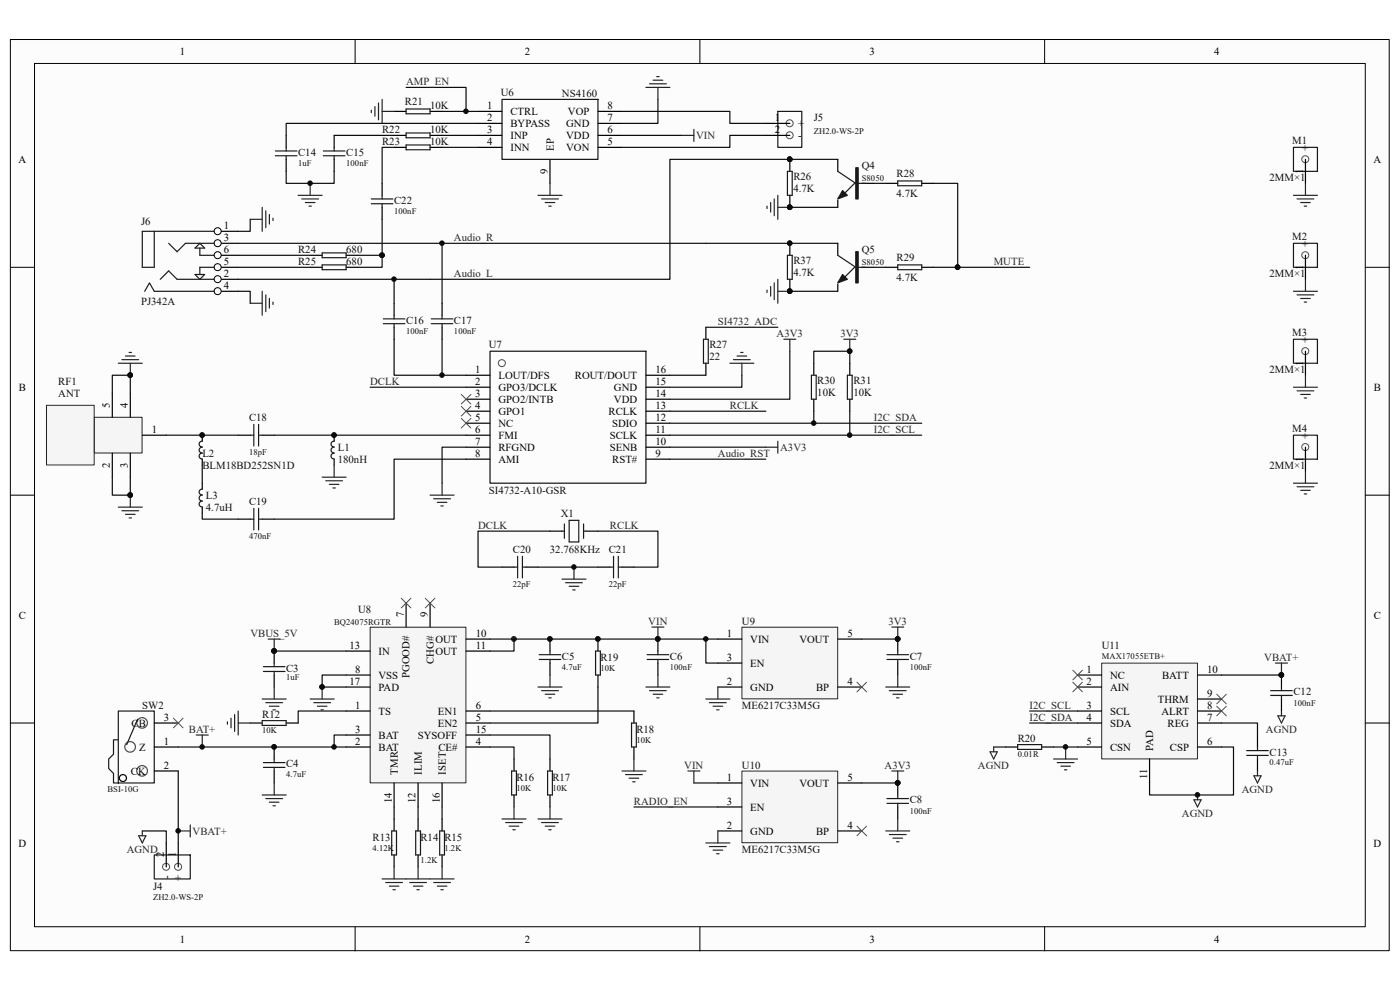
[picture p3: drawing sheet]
<svg xmlns="http://www.w3.org/2000/svg" width="297mm" height="210mm" viewBox="0 0 297 210" stroke-linecap="round" stroke-linejoin="round" font-family="sans-serif">
<path d="M2.2 8.4h292.5v193.3h-292.5z" fill="#fcfcfc"/>
<path d="M2.2 8.4h292.5v193.3h-292.5z" fill="none" stroke="#000" stroke-width=".21"/>
<path d="M7.4 13.5h282.2v183.1h-282.2z" fill="#fcfcfc"/>
<g fill="none" stroke="#000" stroke-width=".21">
<path d="M7.3 13.5h282.3v183.1h-282.3zM75.3 8.4v5.1M148.5 8.4v5.1M221.6 8.4v5.1M2.2 56.7h5.1M289.7 56.7h5.1M2.2 105h5.1M289.7 105h5.1M2.2 153.4h5.1M289.7 153.4h5.1M75.3 196.6v5.1M148.5 196.6v5.1"/>
<path d="M221.6 196.6v5.1"/>
</g>
<circle cx="109" cy="135.5" r=".48" fill="#0e0e0e" stroke="#0e0e0e" stroke-width=".21"/>
<g fill="none" stroke="#000" stroke-width=".25">
<path d="M98.9 79.6h5.1M137 79.6h5.1M98.9 82.1h5.1M98.9 84.7h5.1M98.9 87.2h5.1M98.9 89.8h5.1M98.9 92.3h5.1M98.9 94.9h5.1M98.9 97.4h5.1M137 82.1h5.1M137 84.7h5.1M137 87.2h5.1"/>
<path d="M137 89.8h5.1M137 92.3h5.1M137 94.9h5.1M137 97.4h5.1"/>
</g>
<path d="M104 74.5h33v28h-33z" fill="none" stroke="#151515" stroke-width=".25"/>
<circle cx="106.5" cy="77" r=".74" fill="#fcfcfc" stroke="#4c4c4c" stroke-width=".21"/>
<path d="M101.4 23.6h5.1M101.4 26.2h5.1M101.4 28.7h5.1M101.4 31.3h5.1M116.7 33.8v5.1M126.9 23.6h5M126.9 26.2h5M126.9 28.7h5M126.9 31.3h5M45.5 59.2h5" fill="none" stroke="#000" stroke-width=".25"/>
<path d="M106.5 21.1h20.4v12.7h-20.4z" fill="none" stroke="#151515" stroke-width=".25"/>
<circle cx="46.2" cy="59.2" r=".74" fill="#fcfcfc" stroke="#000" stroke-width=".21"/>
<path d="M45.5 56.7h5" fill="none" stroke="#000" stroke-width=".25"/>
<circle cx="46.2" cy="56.7" r=".74" fill="#fcfcfc" stroke="#000" stroke-width=".21"/>
<path d="M45.5 54.2h5" fill="none" stroke="#000" stroke-width=".25"/>
<circle cx="46.2" cy="54.1" r=".74" fill="#fcfcfc" stroke="#000" stroke-width=".21"/>
<path d="M45.5 51.6h5" fill="none" stroke="#000" stroke-width=".25"/>
<circle cx="46.2" cy="51.6" r=".74" fill="#fcfcfc" stroke="#000" stroke-width=".21"/>
<path d="M45.5 49.1h5" fill="none" stroke="#000" stroke-width=".25"/>
<circle cx="46.2" cy="49" r=".74" fill="#fcfcfc" stroke="#000" stroke-width=".21"/>
<path d="M34 59.2l1.8-1.7 1.8 1.7h7.9M35.8 51.6l1.8 1.8 1.7-1.8h6.2M41.4 52.6l1-1 1 1zM41.4 58.2h2l-1 1zM42.4 52.6v1.6h3.1M45.5 49.1h-15.3v7.6h2.5M45.5 56.7h-3.1v1.5" fill="none" stroke="#1c1c1c" stroke-width=".25"/>
<path d="M45.5 61.8h5" fill="none" stroke="#000" stroke-width=".25"/>
<circle cx="46.2" cy="61.8" r=".74" fill="#fcfcfc" stroke="#000" stroke-width=".21"/>
<g fill="none" stroke="#1c1c1c" stroke-width=".25">
<path d="M58.4 33h4.6M58.4 32h4.6M60.7 31.3v.7M60.7 33v.8M68.6 33h4.6M68.6 32h4.6M70.9 31.3v.7M70.9 33v.8M86.2 30.8h5v1h-5zM86.2 23.1h5v1h-5zM86.2 28.2h5v1h-5zM165 23.6h5.1v7.7h-5.1z"/>
<path d="M167.1 36.4h1v5h-1zM177.7 36.4l3.9 2.5h2M181.3 38.9l-2.3 2.3M190.5 38.4h5v1h-5zM32.7 49.1v7.6M68.3 53.7h5.1v1h-5.1zM68.3 56.2h5.1v1h-5.1zM78.8 42.2h4.6M78.8 43.2h4.6M81.1 41.4v.8M81.1 43.2v.8M177.7 54.2l3.9 2.5h2"/>
<path d="M181.3 56.7l-2.3 2.3M190.5 56.2h5v1h-5zM30.7 61.8l1-1.8 1 1.8h12.8M81.3 68.7h4.6M81.3 67.6h4.6M83.6 66.9v.7M83.6 68.7v.7M91.5 68.7h4.6M91.5 67.6h4.6M93.8 66.9v.7M93.8 68.7v.7M149.2 72h1.1v5.1h-1.1z"/>
<path d="M172.1 79.6h1.1v5.1h-1.1zM179.8 79.6h1v5.1h-1zM42.9 96.1a.61 .61 0 0 0-.7 .6 .61 .61 0 0 0 .7 .7M42.9 94.9a.61 .61 0 0 0-.7 .6 .61 .61 0 0 0 .7 .6M42.9 93.6a.61 .61 0 0 0-.7 .6 .61 .61 0 0 0 .7 .6M53.1 92.3h.7M53.8 90v4.6M54.9 92.3h.7M54.9 90v4.6M70.9 96.1a.61 .61 0 0 0-.7 .6 .61 .61 0 0 0 .7 .7M70.9 94.9a.61 .61 0 0 0-.7 .6 .61 .61 0 0 0 .7 .6M70.9 93.6a.61 .61 0 0 0-.7 .6 .61 .61 0 0 0 .7 .6"/>
<path d="M42.9 106.3a.61 .61 0 0 0-.7 .6 .61 .61 0 0 0 .7 .6M42.9 105a.61 .61 0 0 0-.7 .6 .61 .61 0 0 0 .7 .7M42.9 103.8a.61 .61 0 0 0-.7 .6 .61 .61 0 0 0 .7 .6M53.1 110.1h.7M53.8 107.8v4.6M54.9 107.8v4.6M54.9 110.1h.7M109.8 118v4.6M110.8 118v4.6M119.2 112.7h.5M119.7 111.1v3.1M120.8 110.4h2v4.6h-2z"/>
<path d="M123.8 111.1v3.1M123.8 112.7h.5M130.2 118v4.6M131.2 118v4.6M109 120.3h.8M110.8 120.3h.8M129.4 120.3h.8M131.2 120.3h.7"/>
</g>
<g fill="none" stroke="#000" stroke-width=".25">
<path d="M60.7 28.7v2.6M60.7 33.8v2.6M70.9 28.7v2.6M70.9 33.8v2.6M81.1 38.9v2.5M83.6 31.3h2.6M83.6 28.7h2.6M83.6 23.6h2.6M91.2 31.3h2.6M91.2 28.7h2.6M91.2 23.6h2.6M167.6 33.8v2.6"/>
<path d="M177.7 33.8v2.6M182.8 38.9h2.6M187.9 38.9h2.6M195.5 38.9h2.6M65.8 54.2h2.5M65.8 56.7h2.5M73.4 54.2h2.6M73.4 56.7h2.6M81.1 44v2.5M167.6 41.4v2.6M177.7 42.5v1.5M177.7 51.6v2.6"/>
<path d="M182.8 56.7h2.6M187.9 56.7h2.6M195.5 56.7h2.6M83.6 64.3v2.6M83.6 69.4v2.6M93.8 64.3v2.6M93.8 69.4v2.6M149.8 69.4v2.6M149.8 77.1v2.5M172.6 77.1v2.5M177.7 60.3v1.5M180.3 77.1v2.5"/>
<path d="M42.9 92.3v1.3M42.9 97.4v1.3M50.5 92.3h2.6M55.6 92.3h2.6M70.9 92.3v1.3M70.9 97.4v1.3M172.6 84.7v2.5M180.3 84.7v2.5M42.9 102.5v1.3M42.9 107.6v1.3M50.5 110.1h2.6M55.6 110.1h2.6"/>
<path d="M116.7 112.7h2.5M124.3 112.7h2.6M106.5 120.3h2.5M111.6 120.3h2.5M126.9 120.3h2.5M131.9 120.3h2.6"/>
</g>
<g fill="none" stroke="#0e0e0e" stroke-width=".25">
<path d="M86.2 18.5h12.7v5.1M60.7 36.4v2.5h10.2v-2.5M70.9 28.7h12.7M83.6 31.3h-2.5v7.6M93.8 31.3h7.6M93.8 28.7h7.6M93.8 23.6h7.6M101.4 26.2h-40.7v2.5M177.7 33.8h-35.6v25.4h-91.6M185.4 38.9h2.5M198.1 38.9h5.1v17.8M50.5 54.2h15.3"/>
<path d="M50.5 56.7h15.3M50.5 51.6h127.2M76 54.2h5.1M81.1 54.2v2.5h-5.1M81.1 46.5v7.7M83.6 59.2v5.1M167.6 44h10.1M185.4 56.7h2.5M198.1 56.7h20.3M83.6 72v7.6h15.3M142.1 79.6h7.7M157.4 79.6v2.5h-15.3"/>
<path d="M167.6 74.5v10.2h-25.5M167.6 61.8h10.1M35.3 92.3h15.2M42.9 98.7v3.8M58.2 92.3h40.7M78.5 82.1h20.4M98.9 97.4h-15.3v12.7h-25.4M98.9 94.9h-5.1v7.6M142.1 87.2h20.4M142.1 92.3h53.4M142.1 97.4h20.4M142.1 94.9h20.4"/>
<path d="M142.1 89.8h53.4M172.6 87.2v2.6M180.3 87.2v5.1M42.9 108.9v1.2h7.6M116.7 112.7h-15.3v7.6h5.1M126.9 112.7h12.7v7.6h-5.1M114.1 120.3h12.8"/>
</g>
<g fill="none" stroke="#262626" stroke-width=".25">
<path d="M65.8 38.9v2.5M78.8 23.4v.5M79.5 22.6v2M80.3 21.8v3.6M81.1 21.1v5.1M81.1 23.6h2.5M116.7 38.9v2.5M63.3 41.4h5M64 42.2h3.6M64.8 43h2M65.5 43.7h.6M114.1 41.4h5.1"/>
<path d="M114.9 42.2h3.6M115.7 43h2M116.4 43.7h.5M162.7 43.7v.5M163.5 43v2M164.3 42.2v3.6M165 41.4v5.1M165 59.2v5.1M165 44h2.6M25.1 77.1h5.1M25.9 76.3h3.5M26.6 75.5h2.1"/>
<path d="M27.4 74.8h.5M27.6 77.1v2.5M154.8 77.1h5.1M155.6 76.3h3.6M156.4 75.5h2M157.1 74.8h.5M157.4 77.1v2.5M162.7 61.5v.5M163.5 60.8v2M164.3 60v3.6M165 61.8h2.6M166.3 72h2.5"/>
<path d="M167.6 72v2.5M70.9 98.7v2.5M162.5 94.9h2.5M165 93.6v2.5M25.1 107.6h5.1M25.9 108.3h3.5M26.6 109.1h2.1M27.4 109.9h.5M27.6 105v2.6M68.3 101.2h5.1M69.1 102h3.6M69.9 102.8h2"/>
<path d="M70.6 103.5h.5M91.2 105h5.1M92 105.8h3.6M92.8 106.6h2M93.5 107.3h.5M93.8 102.5v2.5M119.2 122.9h5.1M120 123.6h3.5M120.8 124.4h2M121.5 125.1h.5M121.8 120.3v2.6"/>
</g>
<g fill="#0e0e0e" stroke="#0e0e0e" stroke-width=".21">
<circle cx="121.7" cy="120.3" r=".48"/>
<circle cx="70.9" cy="92.3" r=".48"/>
<circle cx="42.9" cy="92.3" r=".48"/>
<circle cx="27.6" cy="79.6" r=".48"/>
<circle cx="27.6" cy="105" r=".48"/>
<circle cx="172.6" cy="89.8" r=".48"/>
<circle cx="180.3" cy="92.3" r=".48"/>
<circle cx="81" cy="54.1" r=".48"/>
<circle cx="65.8" cy="38.9" r=".48"/>
<circle cx="98.8" cy="23.6" r=".48"/>
<circle cx="167.5" cy="33.8" r=".48"/>
<circle cx="167.5" cy="44" r=".48"/>
<circle cx="167.5" cy="61.8" r=".48"/>
<circle cx="83.6" cy="59.2" r=".48"/>
<circle cx="203.2" cy="56.7" r=".48"/>
</g>
<path d="M97.9 83.7l2 2M97.9 86.2l2 2.1M97.9 88.8l2 2M99.9 83.7l-2 2M99.9 86.2l-2 2.1M99.9 88.8l-2 2" fill="none" stroke="#4c4c4c" stroke-width=".21"/>
<g fill="#1c1c1c" stroke="#1c1c1c" stroke-width=".25">
<path d="M178.8 40.4l1 1-2.1 .8z"/>
<path d="M178.8 58.2l1 1-2.1 .8z"/>
<path d="M181.6 35.6h.5v6.6h-.5z" fill-rule="evenodd"/>
<path d="M181.6 53.4h.5v6.6h-.5z" fill-rule="evenodd"/>
</g>
<g fill="#fcfcfc" stroke="#4c4c4c" stroke-width=".21">
<circle cx="167.5" cy="26.2" r=".74"/>
<circle cx="167.5" cy="28.7" r=".74"/>
</g>
<path d="M162.5 26.2h5.1M162.5 28.7h5.1" fill="none" stroke="#000" stroke-width=".25"/>
<path d="M131.9 23.6h22.9v2.6h7.7M131.9 28.7h12.8M139.6 21.1v5.1h-7.7M162.5 28.7h-7.7v2.6h-22.9M53.1 46.5v2.6h-2.6M50.5 61.8h2.6v2.5" fill="none" stroke="#0e0e0e" stroke-width=".25"/>
<g fill="none" stroke="#262626" stroke-width=".25">
<path d="M137 18.5h5.1M137.8 17.8h3.6M138.6 17h2M139.3 16.3h.5M139.6 18.5v2.6M144.7 28.7h2.5M147.2 27.4v2.6M53.1 46.5h2.5M55.6 44v5.1M56.4 44.7v3.6M57.2 45.5v2M57.9 46.3v.5"/>
<path d="M53.1 64.3h2.5M55.6 61.8v5.1M56.4 62.6v3.5M57.2 63.3v2.1M57.9 64.1v.5"/>
</g>
<path d="M9.9 86h10.1v12.6h-10.1z" fill="#f5f5f5"/>
<path d="M9.9 86h10.1v12.6h-10.1z" fill="none" stroke="#262626" stroke-width=".21"/>
<path d="M20.1 88.6h10v7.5h-10z" fill="#f5f5f5"/>
<path d="M20 88.5h10.1v7.6h-10.1z" fill="none" stroke="#262626" stroke-width=".21"/>
<path d="M23.8 83.4v5.1M23.8 96.1v5.1M27.6 83.4v5.1M27.6 96.1v5.1M30.2 92.3h5.1" fill="none" stroke="#000" stroke-width=".25"/>
<path d="M23.8 83.4v-3.8h3.8v3.8M23.8 101.2v3.8h3.8v-3.8" fill="none" stroke="#0e0e0e" stroke-width=".25"/>
<g fill="#0e0e0e" stroke="#0e0e0e" stroke-width=".21">
<circle cx="27.6" cy="79.6" r=".48"/>
<circle cx="27.6" cy="105" r=".48"/>
</g>
<path d="M274.4 31.3h5.1v5.1h-5.1z" fill="none" stroke="#1c1c1c" stroke-width=".25"/>
<circle cx="276.9" cy="33.8" r=".74" fill="#fcfcfc" stroke="#4c4c4c" stroke-width=".21"/>
<path d="M277 33.8v5.1" fill="none" stroke="#000" stroke-width=".25"/>
<path d="M274.4 51.6h5.1v5.1h-5.1z" fill="none" stroke="#1c1c1c" stroke-width=".25"/>
<circle cx="276.9" cy="54.1" r=".74" fill="#fcfcfc" stroke="#4c4c4c" stroke-width=".21"/>
<path d="M277 54.2v5" fill="none" stroke="#000" stroke-width=".25"/>
<path d="M274.4 72h5.1v5.1h-5.1z" fill="none" stroke="#1c1c1c" stroke-width=".25"/>
<circle cx="276.9" cy="74.5" r=".74" fill="#fcfcfc" stroke="#4c4c4c" stroke-width=".21"/>
<path d="M277 74.5v5.1" fill="none" stroke="#000" stroke-width=".25"/>
<path d="M274.4 92.3h5.1v5.1h-5.1z" fill="none" stroke="#1c1c1c" stroke-width=".25"/>
<circle cx="276.9" cy="94.8" r=".74" fill="#fcfcfc" stroke="#4c4c4c" stroke-width=".21"/>
<path d="M277 94.9v5.1M213.4 158.5h2.5M221 158.5h2.5M266.8 155.9v2.6M271.9 143.2v2.5M271.9 148.3v2.5M266.8 161v2.6" fill="none" stroke="#000" stroke-width=".25"/>
<g fill="none" stroke="#262626" stroke-width=".25">
<path d="M277 38.9v2.5M274.4 41.4h5.1M275.2 42.2h3.5M275.9 43h2.1M276.7 43.7h.5M277 59.2v2.6M274.4 61.8h5.1M275.2 62.6h3.5M275.9 63.3h2.1M276.7 64.1h.5M277 79.6v2.5M274.4 82.1h5.1"/>
<path d="M275.2 82.9h3.5M275.9 83.7h2.1M276.7 84.4h.5M277 100v2.5M274.4 102.5h5.1M275.2 103.3h3.5M275.9 104h2.1M276.7 104.8h.5M270.6 140.7h2.5M271.9 140.7v2.5M253.3 169.7h1.5l-.7 1.5zM254.1 168.6v1.1"/>
</g>
<path d="M93.8 51.6v12.7M93.8 72v7.6M149.8 69.4h15.2M218.4 150.8h10.2" fill="none" stroke="#0e0e0e" stroke-width=".25"/>
<g fill="#0e0e0e" stroke="#0e0e0e" stroke-width=".21">
<circle cx="93.8" cy="79.6" r=".48"/>
<circle cx="93.8" cy="51.6" r=".48"/>
<circle cx="254" cy="168.6" r=".48"/>
<circle cx="271.8" cy="143.2" r=".48"/>
</g>
<path d="M215.9 158h5.1v1h-5.1zM264.5 159.2h4.6M266.8 158.5v.7M269.6 147.5h4.6M269.6 146.5h4.6M271.9 145.7v.8M271.9 147.5v.8M264.5 160.3h4.6M266.8 160.3v.7" fill="none" stroke="#1c1c1c" stroke-width=".25"/>
<path d="M233.8 140.7h20.2v20.3h-20.2z" fill="#f5f5f5"/>
<path d="M233.7 140.7h20.3v20.3h-20.3z" fill="none" stroke="#262626" stroke-width=".21"/>
<g fill="none" stroke="#000" stroke-width=".25">
<path d="M58.2 138.1v2.6M116.7 135.6v2.5M58.2 143.2v2.5M58.2 158.5v2.5M116.7 140.7v2.5M134.5 150.8v2.6M134.5 158.5v2.5M228.6 143.2h5.1M228.6 145.7h5.1M228.6 150.8h5.1M228.6 153.4h5.1M228.6 158.5h5.1"/>
<path d="M254.1 143.2h5M254.1 150.8h5M254.1 153.4h5M254.1 158.5h5M254.1 148.3h5M58.2 163.6v2.5M243.9 161v5.1"/>
</g>
<path d="M210.8 158.5h2.6M218.4 153.4h10.2M223.5 158.5h5.1M259.1 153.4h7.7v2.5M259.1 158.5h2.6v10.1h-17.8v-2.5M259.1 143.2h12.8" fill="none" stroke="#0e0e0e" stroke-width=".25"/>
<g fill="#0e0e0e" stroke="#0e0e0e" stroke-width=".21">
<circle cx="271.8" cy="143.2" r=".48"/>
<circle cx="226" cy="158.4" r=".48"/>
<circle cx="58.1" cy="138.1" r=".48"/>
<circle cx="139.5" cy="135.5" r=".48"/>
<circle cx="42.9" cy="158.4" r=".48"/>
<circle cx="116.7" cy="135.5" r=".48"/>
<circle cx="58.1" cy="158.4" r=".48"/>
</g>
<g fill="none" stroke="#262626" stroke-width=".25">
<path d="M56.9 135.6h2.5M58.2 135.6v2.5M138.3 133h2.5M139.6 133v2.6M41.6 155.9h2.6M42.9 155.9v2.6M114.1 145.7h5.1M114.9 146.5h3.6M115.7 147.3h2M116.4 148h.5M116.7 143.2v2.5M210 159.5h1.6l-.8 1.5z"/>
<path d="M210.8 158.5v1M226.1 158.5v2.5M271.1 151.9h1.5l-.7 1.5zM271.9 150.8v1.1M223.5 161h5.1M224.3 161.8h3.6M225.1 162.5h2M225.8 163.3h.5M266 164.6h1.5l-.7 1.5zM266.8 163.6v1"/>
</g>
<path d="M227.6 144.7l2 2.1M227.6 142.2l2 2M229.6 144.7l-2 2.1M229.6 142.2l-2 2M258.1 147.3l2.1 2M258.1 149.8l2.1 2.1M260.2 147.3l-2.1 2M260.2 149.8l-2.1 2.1" fill="none" stroke="#4c4c4c" stroke-width=".21"/>
<g fill="none" stroke="#1c1c1c" stroke-width=".25">
<path d="M114.4 139.9h4.6M114.4 138.9h4.6M116.7 138.1v.8M116.7 139.9v.8M55.9 142.4h4.6M55.9 141.4h4.6M58.2 140.7v.7M58.2 142.4v.8M134 153.4h1v5.1h-1zM55.9 162.8h4.6M55.9 161.8h4.6M58.2 161v.8"/>
<path d="M58.2 162.8v.8M32.7 181.4h7.7v5.1h-7.7z"/>
</g>
<g fill="#fcfcfc" stroke="#4c4c4c" stroke-width=".21">
<circle cx="37.8" cy="183.9" r=".74"/>
<circle cx="35.2" cy="183.9" r=".74"/>
</g>
<path d="M35.3 178.8v5.1M37.8 178.8v5.1" fill="none" stroke="#000" stroke-width=".25"/>
<path d="M25.1 150.8h7.6v15.3h-7.6z" fill="none" stroke="#1c1c1c" stroke-width=".25"/>
<g fill="#fcfcfc" stroke="#4c4c4c" stroke-width=".25">
<circle cx="27.6" cy="158.4" r="1.13"/>
<circle cx="30.2" cy="163.5" r="1.13"/>
<circle cx="30.2" cy="153.4" r="1.13"/>
</g>
<path d="M25.1 156.9h-1v3.1l-1 1v2l1 1.1v2h1" fill="none" stroke="#1c1c1c" stroke-width=".25"/>
<circle cx="26.1" cy="165.1" r=".74" fill="#fcfcfc" stroke="#000" stroke-width=".25"/>
<path d="M32.7 158.5h5.1M32.7 153.4h5.1M32.7 163.6h5.1" fill="none" stroke="#000" stroke-width=".25"/>
<path d="M29.2 152.6l-2.3 5.4" fill="none" stroke="#1c1c1c" stroke-width=".25"/>
<path d="M78.6 133.1h20.2v33h-20.2z" fill="#f5f5f5"/>
<path d="M78.5 133.1h20.3v33h-20.3z" fill="none" stroke="#262626" stroke-width=".21"/>
<g fill="none" stroke="#000" stroke-width=".25">
<path d="M73.4 138.1h5.1M86.2 127.9v5.1M91.2 127.9v5.1M98.9 138.1h5.1M98.9 135.6h5.1M126.9 135.6v2.5M53.1 153.4h2.5M60.7 153.4h2.6M73.4 143.2h5.1M73.4 145.7h5.1M73.4 150.8h5.1M73.4 155.9h5.1"/>
<path d="M73.4 158.5h5.1M98.9 150.8h5.1M98.9 155.9h5.1M98.9 158.5h5.1M98.9 153.4h5.1M126.9 143.2v2.5M83.6 166.1v5.1M83.6 173.7v2.6M88.7 166.1v5.1M88.7 173.7v2.6M93.8 166.1v5.1M93.8 173.7v2.6"/>
<path d="M109 161v2.6M109 168.6v2.6M116.7 161v2.6M116.7 168.6v2.6M83.6 181.4v2.5M88.7 181.4v2.5M93.8 181.4v2.5"/>
</g>
<path d="M58.2 138.1h15.2M37.8 158.5h35.6M73.4 143.2h-5.1v2.5h5.1M73.4 155.9h-2.5v2.6M73.4 150.8h-10.1v2.6M104 155.9h12.7v5.1M104 158.5h5v2.5M104 150.8h30.5M126.9 145.7v7.7h-22.9M83.6 171.2v2.5M88.7 171.2v2.5M93.8 171.2v2.5" fill="none" stroke="#0e0e0e" stroke-width=".25"/>
<g fill="#0e0e0e" stroke="#0e0e0e" stroke-width=".21">
<circle cx="58.1" cy="138.1" r=".48"/>
<circle cx="68.3" cy="145.7" r=".48"/>
<circle cx="126.8" cy="135.5" r=".48"/>
<circle cx="70.9" cy="158.4" r=".48"/>
<circle cx="37.8" cy="176.3" r=".48"/>
</g>
<g fill="none" stroke="#262626" stroke-width=".25">
<path d="M48.2 153.1v.5M49 152.4v2M49.8 151.6v3.6M50.5 150.8v5.1M50.5 153.4h2.6M55.6 148.3h5.1M56.4 149.1h3.5M57.2 149.8h2M57.9 150.6h.5M58.2 145.7v2.6M65.8 148.3h5.1M66.6 149.1h3.5"/>
<path d="M67.3 149.8h2.1M68.1 150.6h.5M68.3 145.7v2.6M37.8 176.3h2.6M40.4 175v2.5M55.6 168.6h5.1M56.4 169.4h3.5M57.2 170.2h2M57.9 170.9h.5M58.2 166.1v2.5M106.5 173.7h5.1M107.3 174.5h3.5"/>
<path d="M108 175.3h2.1M108.8 176h.5M109 171.2v2.5M114.1 173.7h5.1M114.9 174.5h3.6M115.7 175.3h2M116.4 176h.5M116.7 171.2v2.5M131.9 163.6h5.1M132.7 164.3h3.6M133.5 165.1h2M134.2 165.8h.5"/>
<path d="M134.5 161v2.6M81.1 186.5h15.2M81.8 187.2h3.6M82.6 188h2M83.4 188.7h.5M83.6 183.9v2.6M86.9 187.2h3.6M87.7 188h2M88.4 188.7h.6M88.7 183.9v2.6M92 187.2h3.6M92.8 188h2"/>
<path d="M93.5 188.7h.5M93.8 183.9v2.6"/>
</g>
<path d="M126.3 138.1h1.1v5.1h-1.1zM55.6 152.9h5.1v1h-5.1zM83.1 176.3h1v5.1h-1zM88.2 176.3h1v5.1h-1zM93.3 176.3h1v5.1h-1zM108.5 163.6h1.1v5h-1.1zM116.2 163.6h1v5h-1z" fill="none" stroke="#1c1c1c" stroke-width=".25"/>
<circle cx="109" cy="135.5" r=".48" fill="#262626" stroke="#262626" stroke-width=".21"/>
<path d="M157.4 133.1h20.3v15.2h-20.3z" fill="#f5f5f5"/>
<path d="M157.4 133.1h20.3v15.2h-20.3z" fill="none" stroke="#262626" stroke-width=".21"/>
<path d="M139.6 135.6v2.5M152.3 135.6h5.1M177.7 135.6h5.1M190.5 135.6v2.5M139.6 140.7v2.5M152.3 145.7h5.1M152.3 140.7h5.1M177.7 145.7h5.1M190.5 140.7v2.5" fill="none" stroke="#000" stroke-width=".25"/>
<path d="M104 135.6h48.3M109 135.6v2.5h-5M149.8 135.6v5.1h2.5M182.8 135.6h7.7M30.2 176.3h5.1v2.5M37.8 163.6v15.2" fill="none" stroke="#0e0e0e" stroke-width=".25"/>
<g fill="#0e0e0e" stroke="#0e0e0e" stroke-width=".21">
<circle cx="139.5" cy="135.5" r=".48"/>
<circle cx="149.7" cy="135.5" r=".48"/>
<circle cx="190.4" cy="135.5" r=".48"/>
</g>
<path d="M137.3 139.9h4.6M137.3 138.9h4.6M139.6 138.1v.8M139.6 139.9v.8M188.2 139.9h4.5M188.2 138.9h4.5M190.5 138.1v.8M190.5 139.9v.8" fill="none" stroke="#1c1c1c" stroke-width=".25"/>
<g fill="none" stroke="#262626" stroke-width=".25">
<path d="M189.2 133h2.5M190.5 133v2.6M137 145.7h5.1M137.8 146.5h3.6M138.6 147.3h2M139.3 148h.5M139.6 143.2v2.5M149.8 148.3h5M150.5 149.1h3.6M151.3 149.8h2M152 150.6h.6M152.3 145.7v2.6"/>
<path d="M187.9 145.7h5.1M188.7 146.5h3.5M189.4 147.3h2.1M190.2 148h.5M190.5 143.2v2.5"/>
</g>
<path d="M85.1 126.9l2.1 2.1M87.2 126.9l-2.1 2.1M90.2 126.9l2.1 2.1M92.3 126.9l-2.1 2.1M36.8 152.4l2 2M38.8 152.4l-2 2M181.8 144.7l2 2.1M183.8 144.7l-2 2.1" fill="none" stroke="#4c4c4c" stroke-width=".21"/>
<path d="M157.4 163.6h20.3v15.2h-20.3z" fill="#f5f5f5"/>
<path d="M157.4 163.6h20.3v15.2h-20.3z" fill="none" stroke="#262626" stroke-width=".21"/>
<path d="M167.6 51.6v2.6M167.6 59.2v2.6M152.3 166.1h5.1M152.3 176.3h5.1M152.3 171.2h5.1M177.7 166.1h5.1M177.7 176.3h5.1M190.5 166.1v2.5M190.5 171.2v2.5" fill="none" stroke="#000" stroke-width=".25"/>
<path d="M172.6 77.1v-2.6h7.7v2.6M134.5 171.2h17.8M147.2 166.1h5.1M182.8 166.1h7.7" fill="none" stroke="#0e0e0e" stroke-width=".25"/>
<g fill="none" stroke="#262626" stroke-width=".25">
<path d="M179 72h2.6M180.3 72v2.5M29.4 177.3h1.5l-.7 1.5zM30.2 176.3v1M145.9 163.6h2.6M147.2 163.6v2.5M149.8 178.8h5M150.5 179.6h3.6M152.3 176.3v2.5M187.9 176.3h5.1M188.7 177h3.5M189.2 163.6h2.5"/>
<path d="M189.4 177.8h2.1M190.2 178.6h.5M190.5 163.6v2.5M190.5 173.7v2.6M151.3 180.3h2M152 181.1h.6"/>
</g>
<path d="M181.8 175.3l2 2M183.8 175.3l-2 2" fill="none" stroke="#4c4c4c" stroke-width=".21"/>
<g fill="#0e0e0e" stroke="#0e0e0e" stroke-width=".21">
<circle cx="190.4" cy="166.1" r=".48"/>
<circle cx="167.5" cy="51.6" r=".48"/>
<circle cx="167.5" cy="61.8" r=".48"/>
<circle cx="180.3" cy="74.5" r=".48"/>
</g>
<path d="M167.1 54.2h1v5h-1zM188.2 170.4h4.5M188.2 169.4h4.5M190.5 168.6v.8M190.5 170.4v.8" fill="none" stroke="#1c1c1c" stroke-width=".25"/>
<g font-size="2.3">
<text x="38.2" y="11.7">1</text>
<text x="111.3" y="11.7">2</text>
<text x="184.5" y="11.7">3</text>
<text x="257.6" y="11.7">4</text>
<text x="103.3" y="23.1">1</text>
<text x="128.9" y="23.1">8</text>
<text x="103.3" y="25.7">2</text>
<text x="103.3" y="28.2">3</text>
<text x="108.3" y="24.4">CTRL</text>
<text x="108.3" y="27">BYPASS</text>
<text x="108.3" y="29.5">INP</text>
<text x="120.1" y="29.5">VDD</text>
<text x="120.1" y="27">GND</text>
<text x="120.5" y="24.4">VOP</text>
<text x="128.9" y="28.2">6</text>
<text x="128.9" y="25.7">7</text>
<text x="164.4" y="25.7">1</text>
<text x="164.4" y="28.2">2</text>
<text x="169.3" y="27">+</text>
<text x="169.3" y="29.5">-</text>
<text x="3.9" y="34.6">A</text>
<text x="103.3" y="30.8">4</text>
<text x="108.3" y="32">INN</text>
<text x="117.5" y="32" transform="rotate(-90 117.5 32)">EP</text>
<text x="120.1" y="32">VON</text>
<text x="128.9" y="30.8">5</text>
<text x="277.7" y="32" transform="rotate(-90 277.7 32)">+</text>
<text x="291.4" y="34.6">A</text>
<text x="116.2" y="37" transform="rotate(-90 116.2 37)">9</text>
<text x="276.4" y="37" transform="rotate(-90 276.4 37)">1</text>
<text x="47.5" y="53.7">6</text>
<text x="47.5" y="51.1">3</text>
<text x="47.5" y="48.6">1</text>
<text x="277.7" y="52.4" transform="rotate(-90 277.7 52.4)">+</text>
<text x="47.5" y="58.8">2</text>
<text x="47.5" y="56.2">5</text>
<text x="276.4" y="57.4" transform="rotate(-90 276.4 57.4)">1</text>
<text x="47.5" y="61.3">4</text>
<text x="276.4" y="77.7" transform="rotate(-90 276.4 77.7)">1</text>
<text x="277.7" y="72.7" transform="rotate(-90 277.7 72.7)">+</text>
<text x="4" y="82.9">B</text>
<text x="100.8" y="79.1">1</text>
<text x="100.8" y="81.7">2</text>
<text x="105.7" y="80.4">LOUT/DFS</text>
<text x="105.7" y="82.9">GPO3/DCLK</text>
<text x="122" y="80.4">ROUT/DOUT</text>
<text x="130.3" y="82.9">GND</text>
<text x="139.1" y="81.7">15</text>
<text x="139.1" y="79.1">16</text>
<text x="291.5" y="82.9">B</text>
<text x="23.3" y="86.5" transform="rotate(-90 23.3 86.5)">5</text>
<text x="27.1" y="86.5" transform="rotate(-90 27.1 86.5)">4</text>
<text x="100.8" y="84.2">3</text>
<text x="100.8" y="86.7">4</text>
<text x="100.8" y="89.3">5</text>
<text x="105.7" y="85.5">GPO2/INTB</text>
<text x="105.7" y="88">GPO1</text>
<text x="129.1" y="88">RCLK</text>
<text x="130.3" y="85.5">VDD</text>
<text x="139.1" y="89.3">12</text>
<text x="139.1" y="86.7">13</text>
<text x="139.1" y="84.2">14</text>
<text x="32.2" y="91.8">1</text>
<text x="100.8" y="91.8">6</text>
<text x="100.8" y="94.4">7</text>
<text x="105.7" y="90.6">NC</text>
<text x="105.7" y="93.1">FMI</text>
<text x="105.7" y="95.6">RFGND</text>
<text x="129.4" y="95.6">SENB</text>
<text x="129.4" y="93.1">SCLK</text>
<text x="129.9" y="90.6">SDIO</text>
<text x="139.1" y="94.4">10</text>
<text x="139.1" y="91.8">11</text>
<text x="277.7" y="93.1" transform="rotate(-90 277.7 93.1)">+</text>
<text x="23.3" y="99.3" transform="rotate(-90 23.3 99.3)">2</text>
<text x="27.1" y="99.3" transform="rotate(-90 27.1 99.3)">3</text>
<text x="100.8" y="96.9">8</text>
<text x="105.7" y="98.2">AMI</text>
<text x="129.9" y="98.2">RST#</text>
<text x="139.1" y="96.9">9</text>
<text x="276.4" y="98" transform="rotate(-90 276.4 98)">1</text>
<text x="4" y="131.3">C</text>
<text x="85.6" y="131" transform="rotate(-90 85.6 131)">7</text>
<text x="90.8" y="131" transform="rotate(-90 90.8 131)">9</text>
<text x="291.5" y="131.3">C</text>
<text x="74.2" y="137.6">13</text>
<text x="92.4" y="136.4">OUT</text>
<text x="100.9" y="135.1">10</text>
<text x="100.9" y="137.6">11</text>
<text x="154.2" y="135.1">1</text>
<text x="159.2" y="136.4">VIN</text>
<text x="169.6" y="136.4">VOUT</text>
<text x="179.8" y="135.1">5</text>
<text x="75.4" y="142.7">8</text>
<text x="80.3" y="138.9">IN</text>
<text x="80.3" y="144">VSS</text>
<text x="86.9" y="143.9" transform="rotate(-90 86.9 143.9)">PGOOD#</text>
<text x="92" y="140.8" transform="rotate(-90 92 140.8)">CHG#</text>
<text x="92.4" y="138.9">OUT</text>
<text x="154.2" y="140.2">3</text>
<text x="159.2" y="141.4">EN</text>
<text x="230.5" y="142.7">1</text>
<text x="235.5" y="144">NC</text>
<text x="246.5" y="144">BATT</text>
<text x="256.1" y="142.7">10</text>
<text x="74.2" y="145.2">17</text>
<text x="80.3" y="146.5">PAD</text>
<text x="154.2" y="145.2">2</text>
<text x="159.2" y="146.5">GND</text>
<text x="173.1" y="146.5">BP</text>
<text x="179.8" y="145.2">4</text>
<text x="230.5" y="145.2">2</text>
<text x="235.5" y="146.5">AIN</text>
<text x="245.6" y="149.1">THRM</text>
<text x="256.1" y="147.8">9</text>
<text x="27.9" y="154.1">CB</text>
<text x="34.8" y="152.9">3</text>
<text x="75.4" y="150.3">1</text>
<text x="75.4" y="155.4">3</text>
<text x="80.3" y="151.6">TS</text>
<text x="92.9" y="151.6">EN1</text>
<text x="92.9" y="154.1">EN2</text>
<text x="100.9" y="150.3">6</text>
<text x="100.9" y="152.9">5</text>
<text x="100.9" y="155.4">15</text>
<text x="230.5" y="150.3">3</text>
<text x="230.5" y="152.9">4</text>
<text x="235.5" y="151.6">SCL</text>
<text x="235.5" y="154.1">SDA</text>
<text x="246.4" y="151.6">ALRT</text>
<text x="247.7" y="154.1">REG</text>
<text x="256.1" y="152.9">7</text>
<text x="256.1" y="150.3">8</text>
<text x="29.5" y="159.3">Z</text>
<text x="34.8" y="158">1</text>
<text x="75.4" y="158">2</text>
<text x="80.3" y="156.7">BAT</text>
<text x="80.3" y="159.3">BAT</text>
<text x="88.6" y="156.7">SYSOFF</text>
<text x="93" y="159.3">CE#</text>
<text x="100.9" y="158">4</text>
<text x="230.5" y="158">5</text>
<text x="235.5" y="159.3">CSN</text>
<text x="244.6" y="159.2" transform="rotate(-90 244.6 159.2)">PAD</text>
<text x="248.2" y="159.3">CSP</text>
<text x="256.1" y="158">6</text>
<text x="27.8" y="164.3">CK</text>
<text x="34.8" y="163.1">2</text>
<text x="84.4" y="164.3" transform="rotate(-90 84.4 164.3)">TMR</text>
<text x="89.5" y="164.3" transform="rotate(-90 89.5 164.3)">ILIM</text>
<text x="94.6" y="164.3" transform="rotate(-90 94.6 164.3)">ISET</text>
<text x="154.2" y="165.6">1</text>
<text x="159.2" y="166.9">VIN</text>
<text x="169.6" y="166.9">VOUT</text>
<text x="179.8" y="165.6">5</text>
<text x="243.4" y="165.3" transform="rotate(-90 243.4 165.3)">11</text>
<text x="83.1" y="170.4" transform="rotate(-90 83.1 170.4)">14</text>
<text x="88.2" y="170.4" transform="rotate(-90 88.2 170.4)">12</text>
<text x="93.3" y="170.4" transform="rotate(-90 93.3 170.4)">16</text>
<text x="154.2" y="170.7">3</text>
<text x="159.2" y="172">EN</text>
<text x="3.9" y="179.6">D</text>
<text x="154.2" y="175.8">2</text>
<text x="159.2" y="177">GND</text>
<text x="173.1" y="177">BP</text>
<text x="179.8" y="175.8">4</text>
<text x="291.4" y="179.6">D</text>
<text x="34.8" y="181.9" transform="rotate(-90 34.8 181.9)">2</text>
<text x="37.3" y="181.9" transform="rotate(-90 37.3 181.9)">1</text>
<text x="36.1" y="186.4" transform="rotate(-90 36.1 186.4)">-</text>
<text x="38.6" y="187" transform="rotate(-90 38.6 187)">+</text>
<text x="38.2" y="199.9">1</text>
<text x="111.3" y="199.9">2</text>
<text x="184.5" y="199.9">3</text>
<text x="257.6" y="199.9">4</text>
</g>
<g font-size="2.3" fill="#0e0e0e">
<text x="85.9" y="22.4">R21</text>
<text x="91.2" y="23.1">10K</text>
<text x="106.3" y="20.3">U6</text>
<text x="119.2" y="20.6">NS4160</text>
<text x="81.1" y="28.2">R22</text>
<text x="91.2" y="28.2">10K</text>
<text x="172.6" y="25.7">J5</text>
<text x="63.2" y="33.1">C14</text>
<text x="73.4" y="33.1">C15</text>
<text x="81.1" y="30.8">R23</text>
<text x="91.2" y="30.8">10K</text>
<text x="182.8" y="35.9">Q4</text>
<text x="274.2" y="30.5">M1</text>
<text x="168.3" y="38.1">R26</text>
<text x="168.3" y="40.7">4.7K</text>
<text x="190.2" y="37.6">R28</text>
<text x="190.2" y="41.7">4.7K</text>
<text x="269.3" y="38.4">2MM×1</text>
<text x="29.9" y="47.8">J6</text>
<text x="83.6" y="43.2">C22</text>
<text x="63.2" y="53.7">R24</text>
<text x="73.5" y="53.7">680</text>
<text x="182.8" y="53.7">Q5</text>
<text x="274.2" y="50.9">M2</text>
<text x="63.2" y="56.2">R25</text>
<text x="73.5" y="56.2">680</text>
<text x="168.3" y="56">R37</text>
<text x="168.3" y="58.5">4.7K</text>
<text x="190.2" y="55.5">R29</text>
<text x="190.2" y="59.5">4.7K</text>
<text x="269.3" y="58.8">2MM×1</text>
<text x="29.9" y="64.6">PJ342A</text>
<text x="86.1" y="68.7">C16</text>
<text x="96.3" y="68.7">C17</text>
<text x="274.2" y="71.2">M3</text>
<text x="103.7" y="73.7">U7</text>
<text x="150.5" y="73.7">R27</text>
<text x="150.5" y="76.3">22</text>
<text x="12.4" y="81.7">RF1</text>
<text x="173.4" y="81.4">R30</text>
<text x="173.4" y="83.9">10K</text>
<text x="181.1" y="81.4">R31</text>
<text x="181.1" y="83.9">10K</text>
<text x="269.3" y="79.1">2MM×1</text>
<text x="12.4" y="84.2">ANT</text>
<text x="52.8" y="89.3">C18</text>
<text x="71.7" y="95.6">L1</text>
<text x="274.2" y="91.6">M4</text>
<text x="42.9" y="96.9">L2</text>
<text x="42.9" y="99.4">BLM18BD252SN1D</text>
<text x="71.7" y="98.2">180nH</text>
<text x="269.3" y="99.4">2MM×1</text>
<text x="43.7" y="105.8">L3</text>
<text x="52.8" y="107.1">C19</text>
<text x="103.7" y="104.8">SI4732-A10-GSR</text>
<text x="43.7" y="108.4">4.7uH</text>
<text x="119" y="109.6">X1</text>
<text x="108.8" y="117.3">C20</text>
<text x="116.7" y="117.3">32.768KHz</text>
<text x="129.2" y="117.3">C21</text>
<text x="76" y="130">U8</text>
<text x="157.4" y="132.5">U9</text>
<text x="233.7" y="137.6">U11</text>
<text x="60.7" y="142.5">C3</text>
<text x="119.2" y="139.9">C5</text>
<text x="127.4" y="140.2">R19</text>
<text x="142.1" y="139.9">C6</text>
<text x="193" y="139.9">C7</text>
<text x="274.4" y="147.5">C12</text>
<text x="30.2" y="150.3">SW2</text>
<text x="55.6" y="152.4">R12</text>
<text x="135" y="155.4">R18</text>
<text x="157.4" y="150.3">ME6217C33M5G</text>
<text x="215.9" y="157.5">R20</text>
<text x="269.3" y="160.3">C13</text>
<text x="60.7" y="162.8">C4</text>
<text x="109.6" y="165.6">R16</text>
<text x="117.2" y="165.6">R17</text>
<text x="157.4" y="163.1">U10</text>
<text x="193" y="170.4">C8</text>
<text x="79" y="178.3">R13</text>
<text x="89.2" y="178.3">R14</text>
<text x="94.3" y="178.3">R15</text>
<text x="157.4" y="180.8">ME6217C33M5G</text>
<text x="32.5" y="188.8">J4</text>
</g>
<g font-size="2.3" fill="#262626">
<text x="86.1" y="18">AMP_EN</text>
<text x="147.7" y="29.5">VIN</text>
<text x="96.3" y="51.1">Audio_R</text>
<text x="96.3" y="58.8">Audio_L</text>
<text x="210.8" y="56.2">MUTE</text>
<text x="152.3" y="68.9">SI4732_ADC</text>
<text x="164.8" y="71.5">A3V3</text>
<text x="178.3" y="71.5">3V3</text>
<text x="78.5" y="81.7">DCLK</text>
<text x="154.9" y="86.7">RCLK</text>
<text x="185.4" y="89.3">I2C_SDA</text>
<text x="165.5" y="95.6">A3V3</text>
<text x="185.4" y="91.8">I2C_SCL</text>
<text x="152.3" y="96.9">Audio_RST</text>
<text x="101.4" y="112.2">DCLK</text>
<text x="129.4" y="112.2">RCLK</text>
<text x="53.1" y="135.1">VBUS_5V</text>
<text x="137.5" y="132.5">VIN</text>
<text x="188.5" y="132.5">3V3</text>
<text x="268.2" y="140.2">VBAT+</text>
<text x="40.1" y="155.4">BAT+</text>
<text x="218.4" y="150.3">I2C_SCL</text>
<text x="218.4" y="152.9">I2C_SDA</text>
<text x="268.6" y="155.4">AGND</text>
<text x="145.2" y="163.1">VIN</text>
<text x="187.7" y="163.1">A3V3</text>
<text x="207.5" y="163.1">AGND</text>
<text x="134.5" y="170.7">RADIO_EN</text>
<text x="250.7" y="173.2">AGND</text>
<text x="263.4" y="168.1">AGND</text>
<text x="40.9" y="177">VBAT+</text>
<text x="26.9" y="180.8">AGND</text>
</g>
<g font-size="1.8" fill="#0e0e0e">
<text x="172.6" y="28.3">ZH2.0-WS-2P</text>
<text x="63.2" y="35.2">1uF</text>
<text x="73.4" y="35.2">100nF</text>
<text x="182.8" y="38.5">S8050</text>
<text x="83.6" y="45.4">100nF</text>
<text x="182.8" y="56.3">S8050</text>
<text x="86.1" y="70.8">100nF</text>
<text x="96.3" y="70.8">100nF</text>
<text x="52.8" y="96.5">18pF</text>
<text x="52.8" y="114.3">470nF</text>
<text x="108.8" y="124.5">22pF</text>
<text x="129.2" y="124.5">22pF</text>
<text x="70.9" y="132.6">BQ24075RGTR</text>
<text x="119.2" y="142">4.7uF</text>
<text x="127.4" y="142.3">10K</text>
<text x="142.1" y="142">100nF</text>
<text x="193" y="142">100nF</text>
<text x="233.7" y="139.7">MAX17055ETB+</text>
<text x="60.7" y="144.3">1uF</text>
<text x="274.4" y="149.7">100nF</text>
<text x="55.6" y="155.5">10K</text>
<text x="135" y="157.6">10K</text>
<text x="215.9" y="160.6">0.01R</text>
<text x="22.8" y="168">BSI-10G</text>
<text x="60.7" y="164.9">4.7uF</text>
<text x="109.6" y="167.7">10K</text>
<text x="117.2" y="167.7">10K</text>
<text x="269.3" y="162.4">0.47uF</text>
<text x="193" y="172.6">100nF</text>
<text x="79" y="180.5">4.12K</text>
<text x="89.2" y="183">1.2K</text>
<text x="94.3" y="180.5">1.2K</text>
<text x="32.5" y="190.9">ZH2.0-WS-2P</text>
</g>
</svg>
